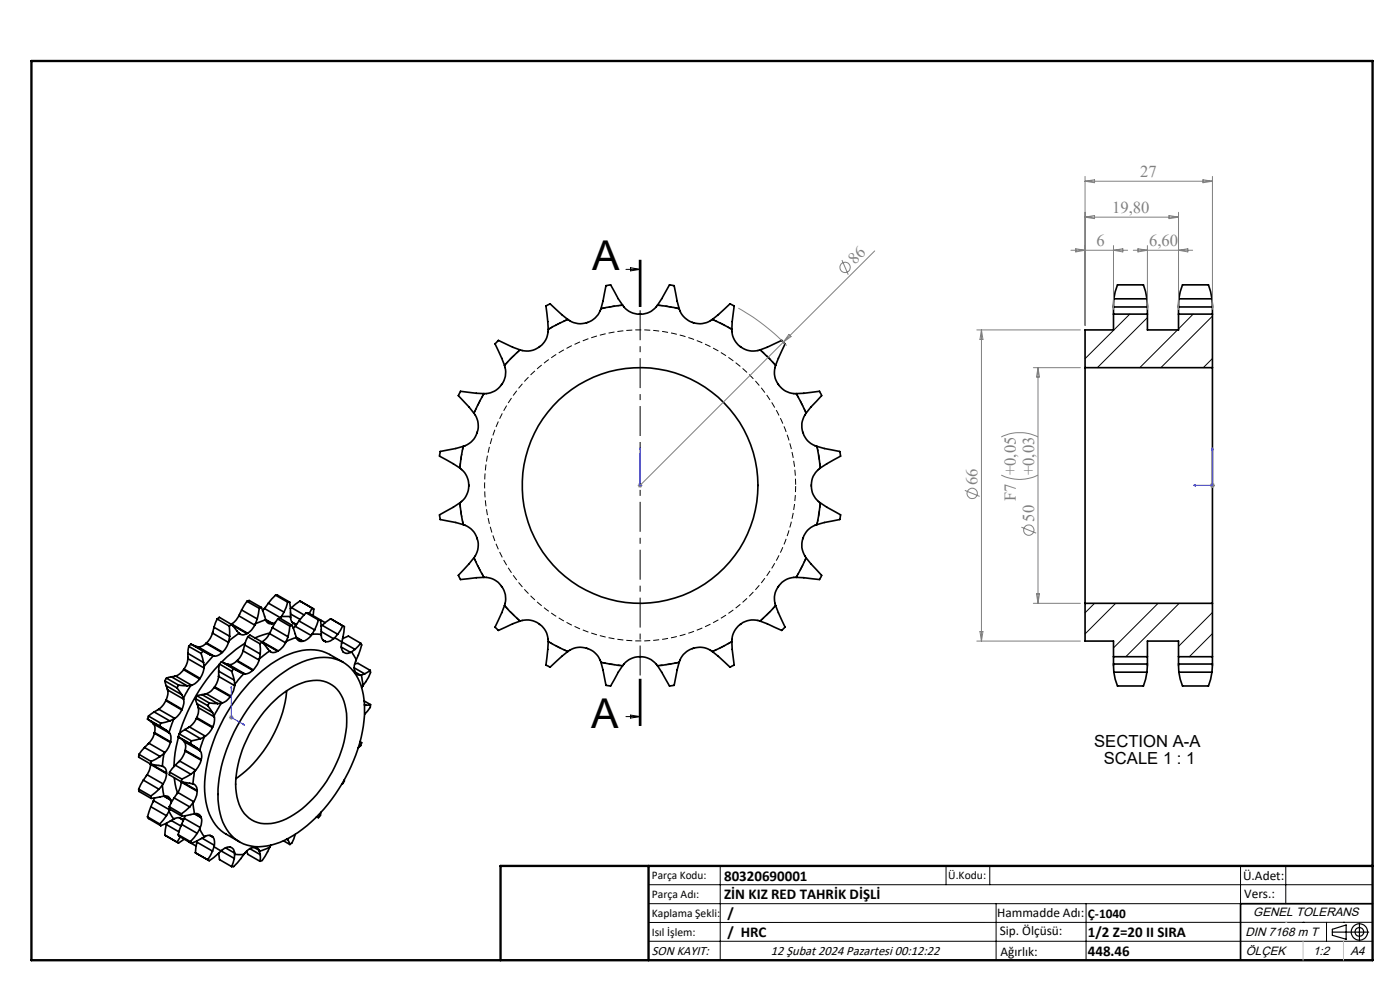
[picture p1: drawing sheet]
<svg xmlns="http://www.w3.org/2000/svg" width="297mm" height="210mm" viewBox="0 0 297 210" stroke-linecap="round" stroke-linejoin="round" font-family="sans-serif">
<g fill="none" stroke="#000" stroke-width=".21" stroke-dasharray="1.3 .6" stroke-dashoffset=".2" stroke-linecap="butt">
<path d="M110.3 74.2l-3.3 3.3M120.5 67.7l-4.2 2.2M132.1 64.7l-4.6 .8M144.1 65.5l-4.6-.8M155.3 69.9l-4.2-2.2M164.6 77.5l-3.3-3.3M98.3 94.7l-.7 4.6M102.7 83.5l-2.1 4.1M171 87.6l-2.1-4.1M174 99.3l-.7-4.6M97.6 106.7l.7 4.6M100.6 118.3l2.1 4.1"/>
<path d="M173.3 111.3l.7-4.6M107 128.4l3.3 3.3M116.3 136.1l4.2 2.1M151.1 138.2l4.2-2.1M161.3 131.7l3.3-3.3M168.9 122.4l2.1-4.1M127.5 140.5l4.6 .7M139.5 141.2l4.6-.7"/>
</g>
<path d="M168.8 103a33 33 0 0 0-48.9-28.9 33 33 0 0 0-1.8 56.7 33 33 0 0 0 50.6-25.8l.1-2" fill="none" stroke="#000" stroke-width=".21" stroke-dasharray="1.3 .6" stroke-dashoffset="-.2" stroke-linecap="butt"/>
<g fill="none" stroke="#000" stroke-width=".35">
<path d="M107 77.5a4.6 4.6 0 0 1-4.3 6M110.3 74.2l-3.3 3.3M110.3 74.2l-1.5-.5-3.1-1.5-.6 .6 1.9 4.7M116.3 69.9a4.6 4.6 0 0 1-6 4.3M120.4 67.8l-4.1 2.1M120.4 67.8l-3.7-3.4-.8 .4-.1 .1 .5 5M127.5 65.5a4.6 4.6 0 0 1-7.1 2.3M132.1 64.7l-4.6 .8M132.1 64.7l-.9-1.3-1.7-3-.5 .1-.4 .1-1.1 4.9M132.1 64.7a4.6 4.6 0 0 0 7.4 0M139.5 64.7l4.6 .8M139.5 64.7l2.5-4.3 .5 .1 .5 .1 1.1 4.9"/>
<path d="M144.1 65.5a4.6 4.6 0 0 0 7 2.3M151.1 67.8l4.2 2.1M151.1 67.8l3.8-3.4 .7 .4 .2 .1-.5 5M155.3 69.9a4.5 4.5 0 0 0 6 4.3M161.3 74.2l3.2 3.3M161.3 74.2l4.5-2 .4 .4 .3 .3-2 4.6M164.5 77.5a4.6 4.6 0 0 0 4.4 6M230.2 78v50M230.2 78h27M236.2 65.1v1.5M236.2 66.6h7.2M236.2 66.6v3.4h-6v8"/>
<path d="M236.2 65.1h7.2M236.3 63.4l-.1 1.7M236.3 63.4l.8-3h5.5l.7 3M236.3 63.4h7M243.3 63.4l.1 1.7M243.4 65.1v1.5M243.4 66.6v3.4h6.6v-3.4M250 65.1v1.5M250 66.6h7.2M250 65.1h7.2M250.1 63.4l-.1 1.7M250.1 63.4l.8-3h5.5l.7 3"/>
<path d="M250.1 63.4h7M257.1 63.4l.1 1.7M257.2 78v50M257.2 65.1v1.5M257.2 66.6v11.4M97.5 99.3a4.6 4.6 0 0 1 0 7.4M98.3 94.7l-.8 4.6M98.3 94.7l-4.9 1.1-.1 .6-.1 .4 4.3 2.5M100.5 87.7a4.5 4.5 0 0 1-2.2 7M102.7 83.5l-2.2 4.2M102.7 83.5l-5-.5-.5 .9 3.3 3.8M168.9 83.5l2.1 4.2"/>
<path d="M168.9 83.5l4.9-.5 .4 .6 .1 .3-3.3 3.8M171 87.7a4.5 4.5 0 0 0 2.3 7M173.3 94.7l.7 4.6M173.3 94.7l4.9 1.1v.2l.1 .8-4.3 2.5M174 99.3a4.6 4.6 0 0 0 0 7.4M97.5 106.7l.8 4.6M97.5 106.7l-4.3 2.5 .1 .4 .1 .6 4.9 1.1M98.3 111.3a4.5 4.5 0 0 1 2.2 7M100.5 118.3l2.2 4.2M100.5 118.3l-3.3 3.8 .3 .5 .2 .3 5-.4M171 118.3l-2.1 4.2M171 118.3l3.3 3.8-.1 .3-.4 .5-4.9-.4"/>
<path d="M173.3 111.3a4.6 4.6 0 0 0-2.3 7M174 106.7l-.7 4.6M174 106.7l4.3 2.5-.1 .8v.2l-4.9 1.1M39.9 138.6v1.1M39.9 139.7l-.2 .8-.6 1.4M39.9 138.6l3.3 1.9M39.9 139.7l3.4 2M40 137.1l-.1 1.5M40 137.1l2.7 1.5M40.5 136.6l.8 .4M40.5 136.6l-.5 .5M40.5 136.6l2.6 1.5"/>
<path d="M41.3 137l.7 .2M41.3 137l3.3 1.9M42 137.2l3.4 2M42.7 138.6l.5 1.9M43.1 138.1l-.4 .5M43.1 138.1l1.5 .8M43.7 136.5a2.24 2.24 0 0 1-1.7 .7M43.7 136.5l3.4 1.9M43.8 136.4l3.4 1.9M43.8 136.4l-.1 .1M44.6 138.9l.6 .2M45.1 134.3a4.5 4.5 0 0 1-1.3 2.1"/>
<path d="M45.1 134.3l3.4 2M45.2 139.1l-1.9 2.3M45.2 139.1l.2 .1M45.4 133.1l-.3 1.2M45.4 133.1l3.3 1.9M46.1 131.3l-.7 1.8M46.1 131.3l.4-.4 2.6 1.6M46.1 131.3l2.5 1.5M47.1 138.4a2.12 2.12 0 0 1-1.7 .8M47.2 138.3l-.1 .1M48.5 136.3l-.5 1.1-.8 .9M48.5 136v.3"/>
<path d="M48.6 132.8l.1 2.2M48.7 135l-.2 1M49.1 132.5l-.5 .3M49.1 132.5l1.6 1.8M49.1 132.4l3.4 1.9M49.1 132.4h-.1M49.2 132.6l3.2 1.8M50.7 130.6a3.7 3.7 0 0 1-1.6 1.8M50.7 130.6l3.3 2M50.7 134.3l-2.2 1.7M50.7 134.3l.1 .1a1.31 1.31 0 0 0 1.6 0M51.3 129.4l-.6 1.2"/>
<path d="M51.3 129.4l3.3 1.9M51.6 138.1l-.5 1.1-.8 .9M51.6 138.1l3.4 1.9M51.9 136.8l-.3 1.3M51.9 136.8l3.3 1.9M52 136.4l-1.9 1.4-3 2.6M52.4 127.6l-1.1 1.8M52.4 127.6l.5-.2 2.6 1.5M52.4 127.6l2.6 1.4M52.5 134.3l-.1 .1M52.6 135.1l-.7 1.7M52.6 135.1l.4-.4 2.6 1.5"/>
<path d="M52.6 135.1l2.5 1.5M54 132.6a3.9 3.9 0 0 1-1.5 1.7M54.2 132.3l-.2 .3M54.6 131.3l-.4 1M55 129l-.4 2.3M55 139.7v.3M55.1 136.6l.1 2.1M55.2 138.7l-.2 1M55.5 128.9l-.5 .1M55.5 128.9l.9 2.6M55.6 136.2l-.5 .4M55.6 136.2l1.6 1.9"/>
<path d="M55.6 136.1l3.4 2M55.6 136.1v.1M55.7 136.3l3.2 1.8M56.1 129.1l-.4 .4M56.1 129.1l3.4 1.9M56.3 131.4l1.5 .8M56.4 131.5l-2.2 .8M56.4 131.5v.1a1.08 1.08 0 0 0 1.3 .7M56.4 131.5l1.3 .8M56.9 127.9l-.8 1.2M56.9 127.9l3.4 1.9M57.2 134.4a4.3 4.3 0 0 1-1.6 1.7"/>
<path d="M57.2 134.4l3.4 1.9M57.2 138.1l-2.2 1.6M57.2 138.1l.1 .1a1.3 1.3 0 0 0 1.6-.1M57.2 134.3l-3.1 1M57.8 133.1l-.6 1.3M57.8 133.1l3.3 2M57.8 132.2l-.1 .1M58.4 132l-.6 .2M58.5 126.3l-1.6 1.6M58.5 126.3h.4l2.6 1.4M58.5 126.3l2.5 1.4M58.9 131.3l-1.1 1.8"/>
<path d="M58.9 131.3l.5-.2 2.5 1.5M58.9 131.3l2.6 1.5M59 138.1h-.1M59.5 131l-.1 .2M59.7 130.8h1.9M59.7 130.8l-.2 .2M60.3 129.8l-.6 1M60.6 136.3a4.3 4.3 0 0 1-1.6 1.8M60.7 136.1l-.1 .2M61 127.7l-.7 2.1M61 127.7h.5M61.1 135.1l-.4 1"/>
<path d="M61.5 127.7l.1 3.1M61.5 132.8l-.4 2.3M61.6 130.8v.2a1.39 1.39 0 0 0 .9 1.3M61.6 130.2l2.1 1.2M61.8 128.9l-.2 .2M61.8 128.9l2.7 1.5M61.9 132.6l-.4 .2M61.9 132.6l1 2.6M62 132l.6 .3M62 132l.5 .3M62.5 132.3h.1M62.6 132.3l.4 .1"/>
<path d="M62.6 132.8l-.4 .5M62.6 132.8l3.4 2M62.9 135.2l-2.2 .9M62.9 135.2v.2a1.04 1.04 0 0 0 1.3 .6M62.9 135.2l1.4 .8M62.9 135.3l1.3 .7M63.4 131.7l-.8 1.1M63.4 131.7l3.3 1.9M63.6 127.5l-1.8 1.4M63.6 127.5l2.8 1.6M63.6 127.5l2.6 1.5M64.2 136h.1"/>
<path d="M64.9 130l-1.5 1.7M64.9 130h.5l2.6 1.5M64.9 130l2.7 1.5M66 134.8a3.2 3.2 0 0 1-1.7 1.2M66.2 134.5l2 .1M66.2 134.5l-.2 .3M66.2 129l-.6 1.1M66.2 129l.4 .2-.2 1.4M66.7 133.6l-.5 .9M67.6 131.5l-.9 2.1M67.6 131.5h.4M68 131.5l.2 3.1"/>
<path d="M68 131.5l1 .6M68.2 134.6v.2a1.27 1.27 0 0 0 .8 1.3M68.2 134l2.6 1.5M68.3 132.6l-.2 .2M68.3 132.6l3.3 1.9M68.5 135.7l.6 .4M68.5 135.8l.5 .3M69 136.1h.1M70.1 131.3l-1.8 1.3M70.1 131.3l2.8 1.5M70.1 131.3l2.6 1.4M70.8 135.5a2.05 2.05 0 0 1-1.7 .6"/>
<path d="M71 135.3l-.2 .2M71 135.3l1.5 .9M71.6 134.5l-.6 .8M72.4 137.3l2 1.1M72.5 136.2a2.31 2.31 0 0 0 .5 2.2l.7 .2 .7-.2M72.5 136.2l2.8 1.6M72.7 135.5l1.2-.6 2.6 1.5M72.7 132.7l-1.1 1.8M72.7 132.7l.4 .2-.6 3.3M74.6 138.3l-.2 .1M74.6 138.3l1 1.7M75.3 137.8l-.7 .5"/>
<path d="M75.6 140a2.66 2.66 0 0 0 .1 3l.7 .2M76.5 136.4l-1.2 1.4M76.5 136.4l.2 .4-1.1 3.2M102.7 122.5a4.6 4.6 0 0 1 4.3 5.9M107 128.4l3.3 3.4M107 128.4l-1.9 4.7 .6 .6 4.6-1.9M110.3 131.8a4.6 4.6 0 0 1 6 4.3M116.3 136.1l4.1 2.1M116.3 136.1l-.5 5h.1l.8 .4 3.7-3.3M120.4 138.2a4.6 4.6 0 0 1 7.1 2.3M151.1 138.2a4.6 4.6 0 0 0-7 2.3M155.3 136.1l-4.2 2.1"/>
<path d="M155.3 136.1l.5 5h-.2l-.7 .4-3.8-3.3M161.3 131.8a4.6 4.6 0 0 0-6 4.3M164.5 128.4l-3.2 3.4M164.5 128.4l2 4.6-.7 .7-4.5-1.9M168.9 122.5a4.5 4.5 0 0 0-4.4 5.9M230.2 128v8h6v3.3M230.2 128h27M236.2 139.3v1.6M236.2 139.3h7.2M243.4 139.3v1.6M243.4 139.3v-3.3h6.6v3.3M250 139.3v1.6"/>
<path d="M250 139.3h7.2M257.2 139.3v1.6M257.2 128v11.3M30.7 158.6l-1.2 1.4M30.7 158.6l3.3 1.9M31.3 152.5l.7 .5M31.3 152.5l2.6 1.5M31.5 151.9l-.2 .6M31.5 151.9l2.6 1.5M31.6 157.6l-.9 1M31.6 157.6l3.4 2M32 153l.6 .6"/>
<path d="M32 153l3.3 1.9M32.6 153.6a1.97 1.97 0 0 1 .2 1.8M32.6 153.6l3.4 1.9M32.7 151l-1.2 .9M32.7 151l3.3 1.9M32.7 155.5a4.3 4.3 0 0 1-1.1 2.1M32.7 155.5l3.5 2M32.8 155.4l3.4 2M32.8 155.4l-.1 .1M33.7 150.5l-1 .5M33.7 150.5l3.4 1.9M33.9 154l1.4 .9"/>
<path d="M34.1 153.4l-.2 .6M34.8 159.8l-.4 2.7M34.8 159.8l-.8 .7M35 144.4l.3 1.1M35 144.4l2.6 1.5M35 159.6l-.2 .2M35.2 148.6l-.5 .8-1 1.1M35.2 148.6l3.4 2M35.2 148.5l3.4 2M35.2 148.5v.1M35.3 145.5l.3 .9M35.3 145.5l3.3 1.9"/>
<path d="M35.3 143.9l-.3 .5M35.3 143.9l2.6 1.4M35.3 154.9l.5 .5M35.6 146.4a3.2 3.2 0 0 1-.4 2.1M35.6 146.4l3.3 1.9M35.8 155.4l.2 .1M36 155.5a2.29 2.29 0 0 1 .2 1.9M36 152.9l-1.9 .5M36.2 157.5l-.5 1.1-.7 1M36.2 157.4v.1M36.4 143.6l-1.1 .3M36.4 143.6l3.3 1.9"/>
<path d="M36.8 152.5l-1 2.9M36.8 152.5l-.8 .4M37.1 152.4l-.3 .1M37.3 143.4l-.9 .2M37.3 143.4l3.4 2M37.6 145.9l1 1.5M37.8 156.3l.7 .5M37.8 156.3l2.6 1.5M37.9 156.3l-.8 3.4-.2 2.9M37.9 145.3l-.3 .6M37.9 145.3l1.8 .2M38 155.7l-.2 .6"/>
<path d="M38 155.7l2.6 1.5M38.5 156.8l.6 .5M38.5 156.8l3.3 1.9M38.6 150.6l-.5 .8-1 1M38.6 147.4l.3 .7M38.6 150.5v.1M38.9 148.1v.2M38.9 148.3a3.3 3.3 0 0 1-.3 2.2M38.9 142.1a3.2 3.2 0 0 1-1.6 1.3M38.9 142.1l3.4 1.9M39.1 141.9l3.3 2M39.1 141.9l-.2 .2"/>
<path d="M39.1 157.3a2.29 2.29 0 0 1 .2 1.9M39.1 157.3l3.4 2M39.2 154.8l-1.2 .9M39.2 154.8l3.3 1.9M39.3 159.3l-.5 1.1-.7 1M39.3 159.3l3.4 1.9M39.3 159.2l3.4 1.9M39.3 159.2v.1M40.2 154.2l-1 .6M40.2 154.2l3.4 2M40.4 157.8l1.4 .9M40.5 145.4l-1.6 2.7"/>
<path d="M40.5 145.4l-.8 .1M40.6 157.2l-.2 .6M40.7 145.4h-.2M41.5 148.2l.3 1.1M41.5 148.2l2.6 1.5M41.7 152.4a4.3 4.3 0 0 1-1.5 1.8M41.7 152.4l3.3 1.9M41.7 152.2l3.4 2M41.7 152.2v.2M41.8 149.3l.3 .8M41.8 149.3l3.3 1.9M41.8 147.6l-.3 .6"/>
<path d="M41.8 147.6l2.6 1.5M41.8 158.7l.6 .4M42.1 150.1a3.2 3.2 0 0 1-.4 2.1M42.1 150.1l3.4 2M42.3 144l-1 1.1-.6 .3M42.4 159.1l.1 .2M42.4 143.9l-.1 .1M42.5 159.3a2.29 2.29 0 0 1 .2 1.8M42.5 156.7l-1.9 .5M42.9 147.3l-1.1 .3M42.9 147.3l3.3 2M43.2 140.5l.1 .9"/>
<path d="M43.3 141.7l-.2 .8-.7 1.4M43.3 141.4v.3M43.4 156.3l-1 2.8M43.4 156.3l-.9 .4M43.6 156.2l-.2 .1M43.8 147.2l-.9 .1M43.8 147.2l3.4 1.9M44.1 149.7l1 1.5M44.4 149.1l-.3 .6M44.4 149.1l1.8 .2M45 154.3a4.1 4.1 0 0 1-1.4 1.9M45.1 151.2l.3 .7"/>
<path d="M45.1 154.2l-.1 .1M45.4 151.9l.1 .2M45.4 145.8a3.4 3.4 0 0 1-1.6 1.4M45.4 145.8l3.5 2M45.5 152.1a3.6 3.6 0 0 1-.4 2.1M45.5 145.7l3.4 1.9M45.5 145.7l-.1 .1M46.4 143.5l-.2 .8-.7 1.4M46.4 143.5l3.4 1.9M46.4 142.4v1.1M46.4 142.4l3.3 1.9M46.5 141a37 37 0 0 0-8.4 14.6"/>
<path d="M46.6 140.9l-.2 1.5M46.6 140.9l2.5 1.5M47 149.2l-1.6 2.7M47 149.2l-.8 .1M47 140.4l.8 .3M47 140.4l-.4 .5M47 140.4l2.6 1.5M47.2 149.1l-.2 .1M47.8 140.7l.7 .3M47.8 140.7l3.3 2M48.5 141l3.4 1.9M48.9 147.8a3.2 3.2 0 0 1-1.7 1.3"/>
<path d="M48.9 147.6v.2M49.1 142.4l.6 1.9M49.6 141.9l-.5 .5M49.6 141.9l1.5 .8M49.7 144.3l.1 .9M49.8 145.4a4.3 4.3 0 0 1-.9 2.2M49.8 145.2v.2M50.2 140.2a2.12 2.12 0 0 1-1.7 .8M50.2 140.2l3.4 2M50.3 140.1l3.4 2M50.3 140.1l-.1 .1M51.1 142.7l.6 .2"/>
<path d="M51.7 142.9l-1.9 2.3M51.7 142.9h.2M53.6 142.2a2.24 2.24 0 0 1-1.7 .7M53.7 142.1l-.1 .1M55 140l-.4 .9-.9 1.2M56.6 145.6a19.2 19.2 0 0 1 11.2-6.1 8.2 8.2 0 0 1 9.1 6.9 25.7 25.7 0 0 1-2.4 16.2 32.2 32.2 0 0 1-14.1 15.7 10.6 10.6 0 0 1-9.4 .4 9.8 9.8 0 0 1-4.6-8.1 29.4 29.4 0 0 1 4.6-17.7l2.2-3.4zM57.5 149.3a15.4 15.4 0 0 1 8.9-5 6.2 6.2 0 0 1 6.8 5.3 19.9 19.9 0 0 1-2.2 13.1 23.5 23.5 0 0 1-11.1 11.4 6.9 6.9 0 0 1-7.6-1 10.2 10.2 0 0 1-2.2-8.7 27.4 27.4 0 0 1 7.4-15.1zM60.8 146.5a26.7 26.7 0 0 1-10.7 18.7M72.8 140.5l-2.8-1.7a9.6 9.6 0 0 0-8.7 0 29.2 29.2 0 0 0-13.2 12.5 30.2 30.2 0 0 0-4.6 17.7 10.1 10.1 0 0 0 4.5 7.9l2.8 1.7M75.1 141.7l2.3 1.2M75.3 140.8l.7-.1 2.5 1.5M75.3 142.5l1.1 .7"/>
<path d="M76.4 157.3l.3 .2v.3l-.2 .4-.5 .4M76.4 143.2h.3M76.7 143.2l.3 2.3M77 145.5l-.3 .4M77.3 148.7l1.3 .8M77.3 149.6h.3M77.3 149.4l.3 .2M77.4 142.9l-.7 .3M78.5 142.2l-1.1 .7M78.5 142.2l.1 .4a8 8 0 0 1-1.6 2.9M78.6 149.5l-1 .1M78.6 149.5l-.1 .6-1.1 1.4"/>
<path d="M127.5 140.5l4.6 .7M127.5 140.5l1.1 4.9h.1l.8 .1 2.6-4.3M132.1 141.2a4.6 4.6 0 0 1 7.4 0M144.1 140.5l-4.6 .7M144.1 140.5l-1.1 4.9h-.1l-.9 .1-2.5-4.3M236.2 140.9l.1 1.7M236.2 140.9h7.2M236.3 142.6l.3 1.5 .5 1.4h5.5l.7-2.9M236.3 142.6h7M243.4 140.9l-.1 1.7M250 140.9l.1 1.7M250 140.9h7.2"/>
<path d="M250.1 142.6l.3 1.5 .5 1.4h5.5l.7-2.9M250.1 142.6h7M257.2 140.9l-.1 1.7M29.4 167.4l.1 .5 2.6 1.5M29.4 167.4l2.6 1.5M29.5 160l-.1 .6 2.6 1.5M29.5 160l2.6 1.5M30.4 165.5l-1 1.9M30.4 165.5l3.3 1.9M31.2 164.4l-.8 1.1M31.2 164.4l3.4 1.9M31.3 173.3l.2 .3 2.6 1.5"/>
<path d="M31.3 173.3l2.6 1.5M31.9 162.1a4.2 4.2 0 0 1-.7 2.3M31.9 162.1l3.4 2M31.9 162.1h.1M32 162.1l2.4 .4M32 168.9l.1 .5M32 171.1l-.7 2.2M32 171.1l3.3 1.9M32.1 161.5l-.1 .6M32.1 162.1l3.2 1.9M32.6 169.8l-.6 1.3M32.6 169.8l3.4 2"/>
<path d="M32.8 169.3l-.2 .5M33.7 167.4l-1.7 1.5M33.9 174.8l.2 .3M34 160.5l-1.9 1M34.4 166.6l.4 2.3M34.4 162.5l.2 .1a1.21 1.21 0 0 1 .7 1.4M34.4 166.6l-.7 .8M34.6 166.3l-.2 .3M34.7 168.9l1.5 .8M34.8 168.9l.2-.1a1.09 1.09 0 0 1 1.2 .8M34.8 168.9l-2.7 .5M34.9 168.9l1.3 .7"/>
<path d="M35 177.2l2.7 1.5M35 177.2l2.6 1.4M35.3 174.9l-.3 2.3M35.3 174.9l2.7 1.6M35.3 164.1a4 4 0 0 1-.7 2.2M35.3 173l-1.4 1.8M35.3 164v.1M35.3 174.6v.3M35.8 172.1l1 1.7M35.8 172.1l-.5 .9M35.9 171.1l.1 .5 2.6 1.5M35.9 171.1l2.6 1.5"/>
<path d="M36 171.8l-.2 .3M36 163.8l-.1 .6 2.6 1.5M36 163.8l2.6 1.5M36 171.7v.1M36.2 169.6v.1M36.2 169.7l.1 .7M36.3 174.1l2.1 1.1M36.8 173.8l-2.7 1.3M36.9 169.3l-1 1.8M36.9 169.3l3.4 1.9M37 165l.6 3.2M37.2 162.3l-1.2 1.5"/>
<path d="M37.2 162.3l3.3 1.9M37.7 168.1l-.8 1.2M37.7 168.1l3.4 2M37.8 177.1l.2 .3 3.6 2.1M37.8 177.1l2.6 1.4M38 173.5l.6 .3M38.1 161.4l-.9 .9M38.1 161.4l3.4 2M38.1 173.5l.5 .2M38.2 177.5l-.6 1.1M38.5 165.9l-.3 1.1-.5 1.1M38.5 165.9l3.3 1.9"/>
<path d="M38.5 165.8v.1M38.5 165.9l2.4 .4M38.5 172.6l.1 .5M38.5 174.9l-.7 2.2M38.5 174.9l3.3 1.9M38.6 173.7a1.55 1.55 0 0 0-1.8 .1M38.6 173.7v.1M38.6 165.3l-.1 .6M38.6 173.8l.2 .3M38.7 165.9l3.1 1.8M39.1 178l-1.2 .8-.3-.2M39.1 173.6l-.6 1.3"/>
<path d="M39.1 173.6l3.4 1.9M39.3 173l-.2 .6M40.3 171.2l-1.8 1.4M40.5 164.2l-1.9 1.1M40.9 170.3l.4 2.3M40.9 166.3h.2a1.37 1.37 0 0 1 .7 1.4M40.9 170.3l-.6 .9M41.1 170.1l-.2 .2M41.2 172.6l1.5 .9M41.3 172.6h.1a1.08 1.08 0 0 1 1.3 .7M41.3 163.6l-.4 2.7M41.3 172.6l-2.7 .5"/>
<path d="M41.3 163.6l-.8 .6M41.3 172.6l1.4 .7M41.5 163.4l-.2 .2M41.8 178.6l-.3 2.3M41.8 178.6l3.3 1.9M41.8 167.8l-.1 .9-.6 1.4M41.8 176.8l-1.4 1.7M41.8 167.7v.1M41.8 178.4v.2M42.4 175.8l1 1.7M42.4 175.8l-.6 1M42.5 175.5l-.1 .3"/>
<path d="M42.7 161.2l-.6 1.5-.6 .7M42.7 173.3v.2M42.7 173.5a3.3 3.3 0 0 1-.2 2M42.7 161.1v.1M42.9 177.8l2.6 1.5M43.4 177.5l-2.8 1.4-.2-.4M44.5 177.2l.6 .3M44.6 177.2l.4 .3M45 177.5a1.73 1.73 0 0 0-1.6 0M45 177.5h.1M45.1 177.5a2.09 2.09 0 0 1 .4 1.8M45.4 179.6l1.6 .9"/>
<path d="M45.4 179.6l-.3 .9M45.5 179.3l-.1 .3M47.8 179.8l2 1.2M53.9 179.7l1.1 .7M57.2 179.7l-2.2 .9M57.2 179.7l-1.6 2.8-.5 .2M57.4 179.3l-.2 .4M60.1 178.4l1.4 .7M60.8 178l.3 .2M60.9 177.9l.2 .3M61.1 178.2l.4 .9M62.6 177l-.7 1.8-.4 .3"/>
<path d="M68.1 172.3l-.1 .7-.3 .3-.1 .2-.5-.2M73 165.4v.4l-.5 .5M41.5 180.9l.1 .1M41.5 180.9l2.7 1.6M46.4 181l.2 1.3 2.5 1.5M46.9 180.5l2.8 1.6M47 180.5a2.3 2.3 0 0 1 2.1-.7l.4 .4 .3 .8M47 180.5l-2.6 2.1-.3-.2 1-1.9M49.7 182.1l-.6 1.7M49.8 181.2h1.9M49.8 181v.2M49.8 181.2l-.1 .9"/>
<path d="M51.7 181.2l-1.3 1.8-.8 .8h-.5M52.3 180.6l.3 .6 2.5 1.5M53 180l2.2 1.3M55 180.4v.2M55 180.4a1.47 1.47 0 0 0-2.5 0l-.8 .8M55 180.6l.2 .7M55.2 181.3l-.1 1.4M291.2 191.7h-28v12"/>
<circle cx="135.8" cy="103" r="25"/>
</g>
<g fill="none" stroke="#000" stroke-width=".21">
<path d="M132.8 57.1h3M133.8 56.8l2 .3-2 .4zM135.6 55.1v10M135.8 55.1v10M136 55.1v10M239.7 66.6l-9.5 9.5M243.4 67.4l-10.6 10.6M249.8 70l-8 8M253.1 66.6l-3.1 3.2M257.2 76.1l-1.9 1.9M257.2 67.1l-10.9 10.9M232.2 128l-2 2"/>
<path d="M236.7 128l-6.5 6.5M245.7 128l-9.5 9.4M250.2 128l-11.4 11.3M257.2 129.9l-7.2 7.2M257.2 134.4l-4.9 4.9M132.8 152h3M133.8 151.7l2 .3-2 .3zM135.6 144v10M135.8 144v10M136 144v10zM137.6 187.7h153.6M137.6 191.7h153.6"/>
<path d="M137.6 199.7h153.6M152.8 183.7v20M200.7 183.7v4M210 183.7v4M211.3 191.7v12M230.4 191.7v12M263.2 183.7v20M272.8 183.7v8M276.4 195.6h.1M281.4 195.6v4.1M285 195.6h.1M291.2 195.6l-153.6 .1"/>
</g>
<g fill="none" stroke="#808080" stroke-width=".21">
<path d="M230.2 37.4v31.6M230.2 38.4h27M230.2 38.4l2-.3v.7zM255.2 38.1l2 .3-2 .4zM257.2 37.4v28.2M178.6 55.2l1.4 3.1M185.6 53.2l-19.4 19.4M227.2 53.1h12M228.2 52.8l2 .3-2 .3zM230.2 46.1l2-.4v.7zM230.2 46.1h19.8M236.2 52.1v13.5"/>
<path d="M236.2 53.1l2-.3v.6zM240.4 53.1h12.6M241.4 52.8l2 .3-2 .3zM243.4 52.1v13.5M248 45.7l2 .4-2 .3zM250 45v20.6M250 53.1l2-.3v.6zM156.6 65.4a44.4 44.4 0 0 1 10.3 7.9M166.2 72.6l-30.8 30.7M167.4 70.9l.4 .5-1.6 1.2zM207.2 70h22M208.2 70v66"/>
<path d="M208.2 70l.3 2h-.6zM219.2 78h10M220.2 78v50M220.2 78l.3 2h-.6zM212.4 92.7a8.7 8.7 0 0 1 7.8 0M135.3 103h1M135.4 102.6l.7 .7M135.8 102.5v1M204.7 104l3.1 1.3M212.4 100.8a8.7 8.7 0 0 0 7.8 0M216.7 111.8l3.1 1.3M256.7 103h1"/>
<path d="M256.9 102.6l.7 .7M257.2 102.5v1M257.6 102.6l-.7 .7M207.2 136h22M207.9 134h.6l-.3 2zM219.2 128h10M219.9 126h.6l-.3 2zM48.6 152.2h1M48.7 151.8l.7 .7M49.1 151.7v1M49.4 151.8l-.7 .7"/>
<circle cx="179.3" cy="56.7" r="1.1"/>
<circle cx="206.2" cy="104.7" r="1.1"/>
<circle cx="218.3" cy="112.5" r="1.09"/>
</g>
<g fill="none" stroke="#000" stroke-width=".25">
<path d="M282.6 197.7h7.8M282.6 197.1l3-.9v3l-3-.8zM288.4 195.8v3.8M106.2 203.7h185"/>
<circle cx="288.4" cy="197.7" r="1.74"/>
<circle cx="288.4" cy="197.7" r=".93"/>
</g>
<path d="M135.8 95v.4v-.4M135.8 95v8M257.2 95v8h-4M257.2 95l.1 .4h-.2zM135.8 102.9v.2zM135.8 103h.1M253.2 103l.4-.1v.2zM49.1 145.7v.3l-.1-.1zM49.1 145.7v6.5l2.8 1.6M51.6 153.6l.3 .2-.3-.1z" fill="none" stroke="#00f" stroke-width=".21"/>
<path d="M135.8 55.1v98.9" fill="none" stroke="#000" stroke-width=".21" stroke-dasharray="6.3 1.3 1.3 1.3" stroke-dashoffset="-.5" stroke-linecap="butt"/>
<path d="M6.7 12.9h284.5v190.8h-284.5zM137.6 183.7v20M291.2 183.7h-185v20" fill="none" stroke="#000" stroke-width=".5"/>
<path d="M276.4 199.7v4M285 199.7v4" fill="none" stroke="#c0c0c0" stroke-width=".21"/>
<path d="M272.8 195.6h.1" fill="none" stroke="#c0c0c0" stroke-width=".25"/>
<g fill="#00f">
<path d="M135.8 102.9v.2zM135.8 95v.4z"/>
<path d="M51.6 153.6l.3 .2-.3-.1zM49.1 145.7v.3l-.1-.1z"/>
<path d="M253.2 103l.4 .1v-.2zM257.2 95l-.1 .4h.2zM253.2 103l.4 .1v-.2zM257.2 95l-.1 .4h.2z"/>
</g>
<g font-size="8.7">
<text x="125.6" y="57.3">A</text>
<text x="125.4" y="154.4">A</text>
</g>
<g font-size="3.5" fill="#808080">
<text x="241.9" y="37.6">27</text>
<text x="235.9" y="45.2">19,80</text>
<text x="232.6" y="52.2">6</text>
<text x="243.8" y="52.2">6,60</text>
<text x="181.4" y="56.2" transform="rotate(-45 181.4 56.2)">86</text>
<text x="219.4" y="100.8" transform="rotate(-90 219.4 100.8)">+0,03</text>
<text x="207.4" y="102.9" transform="rotate(-90 207.4 102.9)">66</text>
<text x="215.5" y="106.3" transform="rotate(-90 215.5 106.3)">F7 +0,05</text>
<text x="219.4" y="110.6" transform="rotate(-90 219.4 110.6)">50</text>
</g>
<g font-size="3.5">
<text x="232.1" y="158.5">SECTION A-A</text>
<text x="234.2" y="162">SCALE 1 : 1</text>
</g>
<g font-size="3.2">
<text x="153.6" y="190.8">ZİN KIZ RED TAHRİK DİŞLİ</text>
<text x="153.6" y="186.8">80320690001</text>
<text x="154.3" y="194.8">/</text>
<text x="154.3" y="198.8">/ HRC</text>
<text x="230.8" y="198.7">1/2 Z=20 II SIRA</text>
<text x="230.8" y="202.8">448.46</text>
</g>
<g font-size="2.8">
<text x="263.7" y="186.7">Ü.Adet:</text>
<text x="263.9" y="190.5">Vers.:</text>
<text x="211.5" y="194.5">Hammadde Adı:</text>
<text x="230.8" y="194.7">Ç-1040</text>
<text x="138.3" y="202.6">SON KAYIT:</text>
<text x="163.6" y="202.6">12 Şubat 2024 Pazartesi 00:12:22</text>
<text x="212.1" y="198.4">Sip. Ölçüsü:</text>
<text x="212.2" y="202.7">Ağırlık:</text>
</g>
<g font-size="2.6">
<text x="265.9" y="194.4">GENEL TOLERANS</text>
<text x="264.2" y="198.5">DIN 7168 m T</text>
<text x="264.3" y="202.6">ÖLÇEK</text>
<text x="278.5" y="202.6">1:2</text>
<text x="286.5" y="202.6">A4</text>
</g>
<g font-size="2.5">
<text x="138.3" y="186.4">Parça Kodu:</text>
<text x="138.3" y="190.5">Parça Adı:</text>
<text x="201.2" y="186.5">Ü.Kodu:</text>
<text x="138.3" y="194.5">Kaplama Şekli:</text>
<text x="138.3" y="198.6">Isıl İşlem:</text>
</g>
</svg>
